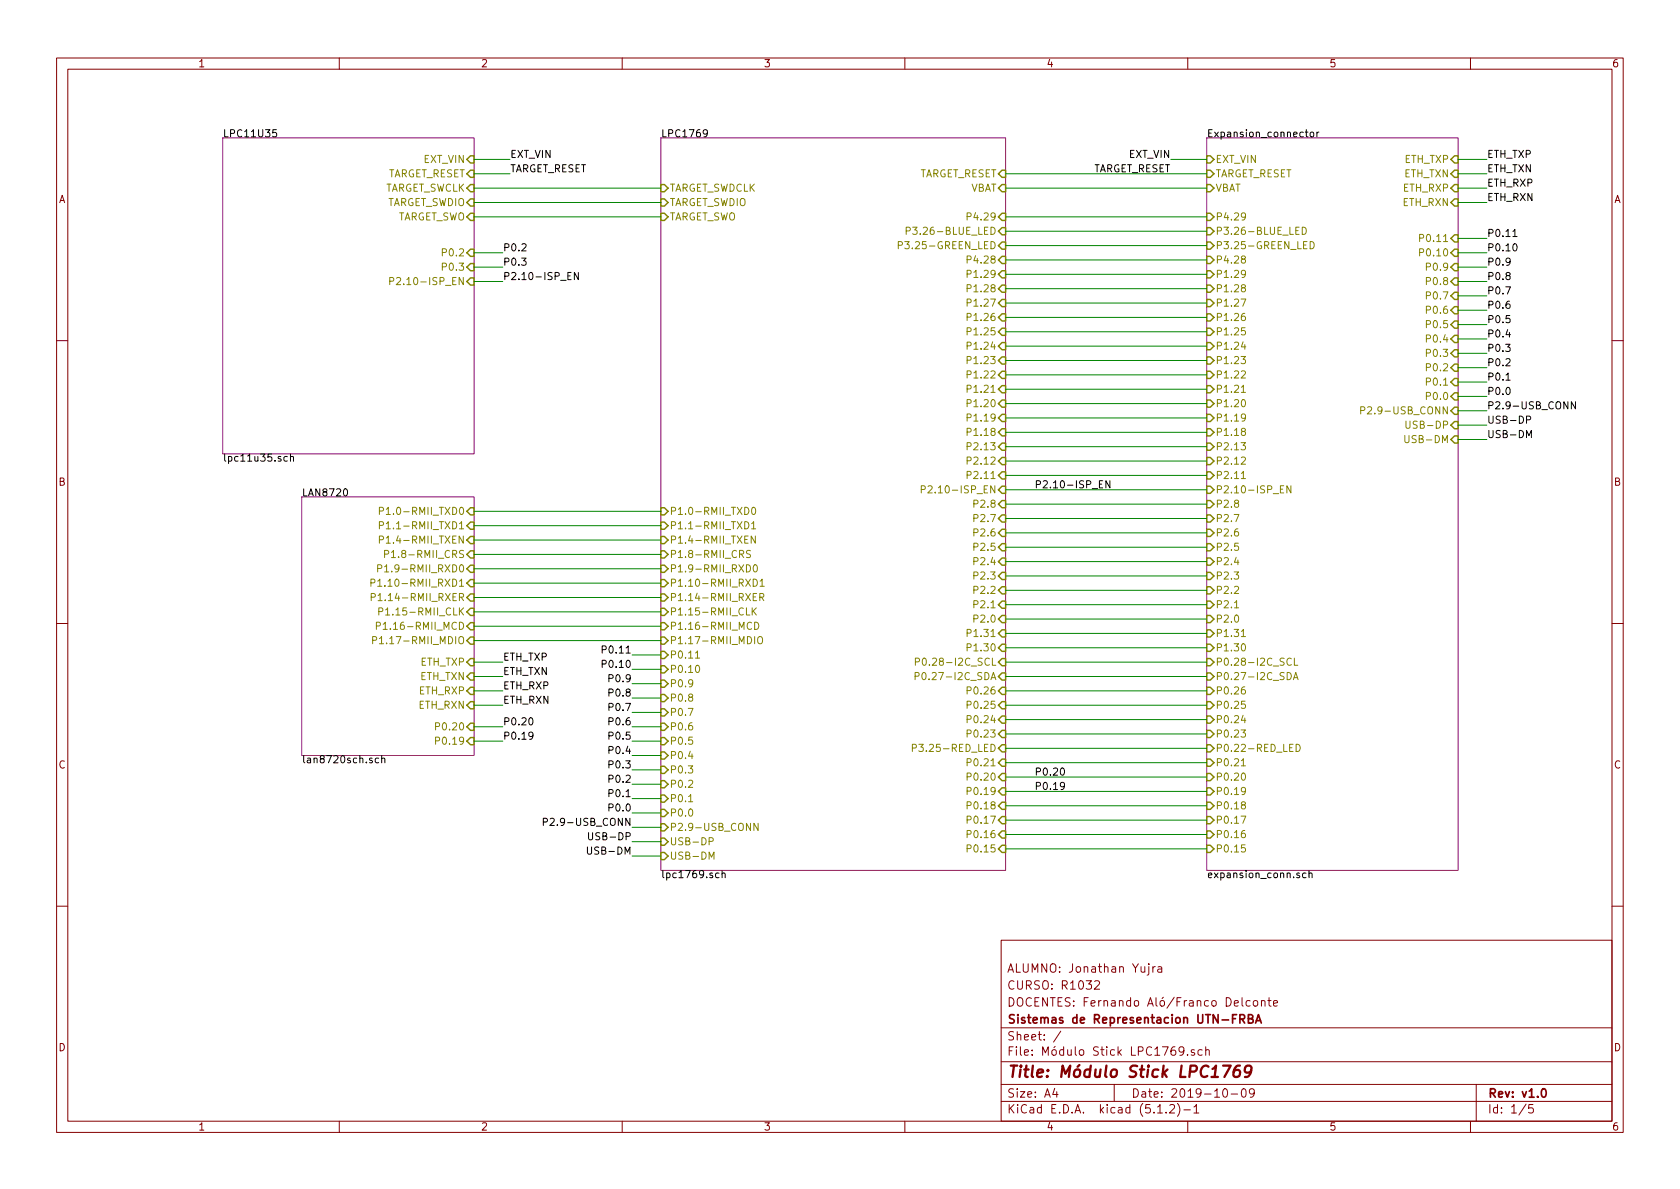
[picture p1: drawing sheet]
<svg xmlns="http://www.w3.org/2000/svg" width="297mm" height="210mm" viewBox="0 0 297 210" stroke-linecap="round" stroke-linejoin="round" font-family="sans-serif">
<g fill="none" stroke="#840000" stroke-width=".18">
<path d="M10 10.3h277v189.9h-277zM12 12.2h273v186.1h-273zM60 10.3v1.9M110 10.3v1.9M160 10.3v1.9M210 10.3v1.9M260 10.3v1.9M10 60.2h2M285 60.2h2M10 110.3h2M285 110.3h2M10 160.2h2"/>
<path d="M177 166.3h108v32h-108zM193.5 173.6l.3-.2h.3l.3 .5-.9 1h.9M203.1 170.9v1.3l-.3 .2M203.1 170.4v.2M203.8 170.9v1M204.3 170.9l-.3 .1-.2 .2M204.7 171h.6l.1 .9M205.4 171.3l-.5 .1-.2 .2 .2 .3h.5M221 177l-.4-.1-.3 .3 .1 .6h.6M221.7 177.1l.2-.2 .4 .2 .1 .5-.2 .2-.3 .1-.2-.1zM223 177.1l.1-.1a.37 .37 0 0 1 .6 .1v.8M223 176.9v1"/>
<path d="M224.2 176.9h.5M224.4 176.4v1.3l.3 .2M225.2 177.4l.7-.1-.1-.3-.4-.1-.2 .2v.7h.6M285 160.2h2M60 198.3v1.9M110 198.3v1.9M160 198.3v1.9M177 194.8h108M177 191.8h108M177 187.8h108M177 181.8h108M186.5 192.5l-.4 1h1"/>
<path d="M186.8 193v1M187.6 182.3l-1.3 2M197 191.8v3M204.7 196.8h.8M206.2 196.7v.1M206.8 195.5l.2-.2h.4l.2 .2 .1 .3-.1 .2-.8 .8h.9M208.2 195.1a1.71 1.71 0 0 1 0 2.3M209.3 185.7l-.3 .3h-.4l-.1-.3v-.3l.1-.2 .4-.1 .2 .2a1.19 1.19 0 0 1-.2 1.2l-.4 .1M209.3 196.3h1.2M210 186.5v.1M210 198.3v1.9M211.1 195.8l.4-.5v1.5"/>
<path d="M211.1 196.8h.9M211.2 185.7l-.4-.1-.2 .2 .1 .2 .5 .2v.3h-.6M212.5 185.7l-.4-.1-.3 .3 .1 .6 .2 .1 .4-.1M213.2 185.7l.2-.1 .3 .1 .1 .9M213.2 185.1v1.5M216.3 192.7l.4-.2a.94 .94 0 0 1 0 1.5 .79 .79 0 0 1-.4-1.3zM217.7 193.5h1.1M219.6 192.7l.4-.2a.94 .94 0 0 1 0 1.5 .82 .82 0 0 1-.4-1.3zM221.8 193.2l-.3 .3h-.3l-.3-.3v-.4l.2-.2 .4-.1 .2 .2a1.13 1.13 0 0 1-.2 1.2l-.4 .1M260 198.3v1.9M261 191.8v6.5M269.8 195.2l-1.2 2"/>
<path d="M271 195.3h-.7v.7l.2-.1 .5 .1 .1 .2-.1 .5-.2 .1-.5-.1"/>
</g>
<path d="M218.6 179.4h-.7v1.5M219.2 180.2l.7-.1 .2-.2-.1-.3-.2-.2h-.6v1.5M219.6 180.2l.5 .7M220.7 180.1l.7-.1v-.4l-.2-.2h-.5v1.5h.6l.2-.1 .1-.4-.2-.2-.2-.1M222 180.9l.5-1.5 .5 1.5M222.1 180.5h.8M272.7 192.7l.2-.2a.81 .81 0 0 1 .6 .6 .81 .81 0 0 1-.3 .8l-.2 .1a.79 .79 0 0 1-.3-1.3z" fill="none" stroke="#840000" stroke-width=".3"/>
<path d="M216.3 188.4h1.3l-1.1 2M219.2 188.4a.93 .93 0 0 0-1 .9l-.1 .8 .1 .2a.66 .66 0 0 0 1-.2l.1-.5-.4-.4h-.4l-.4 .4M221.2 189.3a.65 .65 0 0 1-1.1 .2 .84 .84 0 0 1 .2-1l.7-.1 .2 .2a1.5 1.5 0 0 1-.7 1.8h-.4" fill="none" stroke="#840000" stroke-width=".41"/>
<path d="M39.4 24.4h44.4v55.9h-44.4zM116.8 24.4h61v129.5h-61zM213.4 24.4h44.4v129.5h-44.4zM53.3 87.9h30.5v45.7h-30.5z" fill="none" stroke="#840084" stroke-width=".18"/>
<g fill="none" stroke="#000" stroke-width=".18">
<path d="M48.9 22.9h-.6l-.1 .6 .2-.1 .4 .1 .1 .6-.2 .1-.5-.1M125.1 23.5l-.3 .2h-.3l-.2-.2v-.3l.3-.3h.2l.3 .3a.88 .88 0 0 1-.3 .9l-.3 .1M230.8 23.4h.5M231 22.9v1.1l.3 .2M231.7 23.4h.4l.1 .1v.6l-.3 .1-.3-.2zM232.8 23.4v.8M233.2 23.4l-.4 .2M101 48.2h-.6v1.2h.6M102.3 48.2v1.2l-.8-1.2v1.2M267.5 40.9l.3-.3v1.2M267.5 41.8h.7M267.6 43.2l.2-.1a.67 .67 0 0 1 .4 .6 .67 .67 0 0 1-.4 .7l-.3-.3v-.2z"/>
<path d="M266.3 67.2h.7M269.9 74.2l.7-.1v-.4l-.7-.1v1.2M269.9 77.4v-1.3l.4 .9 .5-.9v1.3M278.6 71v1.3l-.8-1.3v1.3M50.8 80.8l-.4-.1-.2 .2 .1 .6h.5M51.4 80.8l.1-.1 .3 .1 .1 .8M51.4 80.3v1.3M60.8 86.6l.2-.2a.69 .69 0 0 1 .5 .7 .69 .69 0 0 1-.5 .6l-.2-.1-.1-.4zM195 85h-.6v1.3h.6M196.2 85v1.3l-.7-1.3v1.3M106.5 114.9l.6-.1v-.5l-.1-.1h-.5v1.3M106.5 117.4h.6v-.5l-.1-.1h-.5v1.2"/>
<path d="M67 134.1h-.4l-.3 .2 .2 .5h.5M67.5 134.2l.2-.1h.3v.8M67.5 133.6v1.3M93.6 127l.2-.1a.67 .67 0 0 1 .5 .7 .67 .67 0 0 1-.5 .6l-.3-.2v-.3zM94.2 130l-.2 .2h-.4l-.1-.2 .1-.5h.4l.2 .1a.84 .84 0 0 1-.3 1.1h-.3M187.6 135.9l.2-.1a.67 .67 0 0 1 .4 .6 .67 .67 0 0 1-.4 .7l-.3-.3v-.2zM188.2 138.9l-.2 .2h-.4l-.1-.2 .1-.5 .4-.1 .1 .2a.84 .84 0 0 1-.3 1.1h-.2M96.1 145.4l.6-.1 .1-.2-.1-.3-.2-.1h-.4v1.3M103.9 149.8v1l.2 .2h.4l.1-.2v-1M104.1 147.2v1.1l.2 .2h.2l.3-.2v-1.1M127.1 154.4h-.3l-.3 .2 .1 .6h.5M127.7 154.5l.1-.1h.3l.1 .8"/>
<path d="M127.7 153.9v1.3M230.9 154.4h-.4l-.2 .2 .1 .6h.5M231.4 154.5l.2-.1h.3l.1 .8M231.4 153.9v1.3"/>
</g>
<g fill="none" stroke="#848400" stroke-width=".18">
<path d="M171 38.3l.6-.1 .1-.4-.2-.2h-.5v1.3M220.2 38.2l-.2 .2h-.4l-.1-.2 .1-.5 .4-.1 .1 .2a.84 .84 0 0 1-.3 1.1h-.2M68.9 49.7h.6l.1-.5-.2-.1h-.5v1.2M70.1 49.2l.5-.1 .2 .1v.2v.2l-.7 .7h.7M158.8 43.4l.6-.1 .2-.2-.1-.3-.2-.1h-.5v1.3M160.2 40.8h.6l.2-.2-.1-.3-.2-.1h-.5v1.2M171 58.6h.6l.1-.5-.2-.1h-.5v1.2M171 56.1l.6-.1 .1-.5-.2-.1h-.5v1.3M171 53.5h.6l.1-.5-.2-.1h-.5v1.2M171 51l.6-.1 .1-.4-.2-.2h-.5v1.3M171 48.5l.6-.1 .1-.5-.2-.1h-.5v1.3M171 45.9h.6l.1-.5-.2-.1h-.5v1.2"/>
<path d="M219.4 52.9h.9l-.6 1.2M219.7 45.8l-.2-.1v-.3l.5-.1 .2 .2-.1 .2-.5 .2-.1 .1v.4l.2 .1h.4l.1-.2v-.3l-.2-.2M219.7 50.9l-.2-.1v-.3l.5-.2 .2 .3-.1 .2-.5 .1-.1 .2v.4l.2 .1h.4l.1-.2v-.3l-.2-.2M220.1 55.4l-.4 .1-.2 .5v.6l.2 .1 .4-.1 .1-.1-.1-.5-.4-.1-.2 .3M220.1 58h-.6v.6l.5-.2 .2 .3v.3l-.2 .2-.5-.1M220.2 48.4l-.2 .2-.4-.1-.1-.1 .1-.5 .4-.1 .1 .1a.84 .84 0 0 1-.3 1.2h-.2M229.7 40.2h-.6v1.2h.6M230.3 40.2a.64 .64 0 0 1 .7 .6 .64 .64 0 0 1-.7 .6zM231.6 42.7a.64 .64 0 0 1 .8 .7 .64 .64 0 0 1-.8 .6zM251 42.1h.6l.1-.5-.2-.2h-.5v1.3M251 44.6h.6l.1-.5-.2-.1h-.5v1.3M171 76.4l.6-.1 .1-.4-.2-.2h-.5v1.3"/>
<path d="M171 73.9l.6-.1 .1-.5-.2-.1h-.5v1.3M171 71.3h.6l.1-.5-.2-.1h-.5v1.2M171 68.8l.6-.1 .1-.5-.2-.1h-.5v1.3M171 66.2h.6l.1-.5-.2-.1h-.5v1.2M171 63.7l.6-.1 .1-.4-.2-.2h-.5v1.3M171 61.2l.6-.1 .1-.5-.2-.1h-.5v1.3M171 78.9h.6l.1-.5-.2-.1h-.5v1.2M219.4 63h.8l-.4 .5 .3 .1 .1 .5-.2 .2-.6-.1M219.4 78.3h.8l-.4 .5 .3 .1 .1 .4-.2 .2-.6-.1M219.5 65.7l.5-.1 .2 .3-.8 .9h.8M219.5 68.5l.3-.4v1.3M219.5 69.4h.7"/>
<path d="M219.6 70.8l.2-.1a.67 .67 0 0 1 .4 .6 .67 .67 0 0 1-.4 .6l-.3-.2v-.3zM219.7 76.3l-.2-.1v-.3l.5-.2 .2 .3-.1 .2-.5 .1-.1 .2v.4l.2 .1h.4l.1-.2v-.3l-.2-.2M219.8 60.4l-.3 .9h.8M220.1 60.9v.9M220.2 73.8l-.2 .2-.4-.1-.1-.1 .1-.5 .4-.1 .1 .1a.84 .84 0 0 1-.3 1.2h-.2M240.6 72.6l.6-.1 .1-.1-.1-.3-.1-.2h-.5v1.3M248.4 77v1l.2 .3 .4-.1 .1-.2v-1M248.6 74.5v1l.2 .2h.3l.2-.2v-1M67.1 90.4l.6-.1 .1-.2-.1-.3-.1-.1h-.5v1.3M67.1 92.9h.6l.1-.2-.1-.3-.1-.2h-.5v1.3M67.1 95.4h.6l.1-.2-.1-.3-.1-.1h-.5v1.3M68 98l.6-.1 .1-.1v-.3l-.2-.2h-.5v1.3"/>
<path d="M68.3 90.1l.4-.4v1.3M68.3 92.6l.4-.4v1.3M68.3 91h.7M68.3 93.5h.7M131.7 89.7a.64 .64 0 0 1 .7 .6 .64 .64 0 0 1-.7 .7zM131.7 92.2a.64 .64 0 0 1 .7 .7 .64 .64 0 0 1-.7 .6zM132 99.9a.64 .64 0 0 1 .7 .6 .64 .64 0 0 1-.7 .6zM132.7 97.4l-.5-.1-.2 .2v.3l.6 .3 .1 .3-.2 .2-.5-.1M132.9 92.6l.3-.4v1.3M132.9 93.5h.7M133 89.8l.2-.1a.67 .67 0 0 1 .4 .6 .67 .67 0 0 1-.4 .7l-.2-.1-.1-.4zM133.3 100l.2-.1a.67 .67 0 0 1 .4 .6 .67 .67 0 0 1-.4 .6l-.3-.4z"/>
<path d="M133.6 94.8v1.3l-.8-1.3v1.3M162.9 86.6l.7-.1v-.5l-.2-.1h-.5v1.3M164.1 86l.5-.1 .2 .4-.8 .9h.8M171 84h.6l.1-.5-.2-.1h-.5v1.2M171 81.5l.6-.1 .1-.5-.2-.1h-.5v1.3M219.5 80.9l.5-.1 .2 .4-.8 .9h.8M219.5 83.7l.3-.3v1.2M219.5 84.6h.7M227 85.9h-.6v1.3h.6M228.2 85.9v1.3l-.7-1.3v1.3M65.6 103.1l.6-.1v-.5l-.1-.1h-.5v1.3M65.6 105.6h.6l.2-.2-.1-.3-.2-.2h-.5v1.3"/>
<path d="M65.9 113.2l.6-.1v-.4l-.1-.1h-.5v1.2M66.5 110.7l.7-.1v-.4l-.2-.2h-.5v1.3M66.8 100.5l.7-.1v-.4l-.7-.1v1.2M66.8 102.8l.4-.4v1.3M66.8 103.7h.7M66.9 105.3l.3-.4v1.3M66.9 106.2h.7M67 108.1l.6-.1v-.4l-.1-.1h-.5v1.3M67.1 112.9l.4-.3v1.2M67.1 113.8h.7M67.7 110.4l.4-.4v1.3M67.7 111.3h.8"/>
<path d="M68 100.2l.4-.3v1.2M68 101.1h.7M68.2 107.8l.3-.3v1.3M68.2 108.8h.7M123 115.5l.3-.4v1.3M123 116.4h.7M123.1 117.7l.2-.1a.67 .67 0 0 1 .4 .7 .67 .67 0 0 1-.4 .6 .83 .83 0 0 1-.2-1.2zM132 107.5v1.3h.6M132.9 110.2a.51 .51 0 0 0-.6 0 .51 .51 0 0 0-.2 .6 .46 .46 0 0 0 .3 .5 .46 .46 0 0 0 .5-.1M133 107.5v1.3M133.2 102.4a.64 .64 0 0 1 .7 .6 .64 .64 0 0 1-.7 .7zM133.2 108l.5 .8"/>
<path d="M133.4 110a.64 .64 0 0 1 .8 .7 .64 .64 0 0 1-.8 .6zM133.7 107.5l-.7 .7M133.8 104.9h-.6v1.3h.6M134 112.7l.3-.1a.45 .45 0 0 1 .5 .4v.4l-.2 .4h-.4a.92 .92 0 0 1-.2-1.1zM134.3 105.6h.7v-.5l-.2-.2h-.5v1.3M134.4 102.8l.3-.4v1.3M134.4 103.7h.7M134.6 105.6l.5 .6M161.8 119.6l.6-.1 .1-.5-.2-.1h-.5v1.3M161.8 117h.7l.1-.2-.1-.3-.2-.1h-.5v1.2M163.1 119l.2-.1a.67 .67 0 0 1 .4 .7 .67 .67 0 0 1-.4 .6l-.3-.5zM163.2 116.5l.2-.1a.69 .69 0 0 1 .4 .6 .69 .69 0 0 1-.4 .6l-.3-.2v-.2z"/>
<path d="M171 114.5l.6-.1 .1-.4-.2-.2h-.5v1.3M171 112l.6-.1 .1-.5-.2-.1h-.5v1.3M218.3 107.5h.7M219.5 111.7l.3-.4v1.3M219.5 112.6h.7M219.6 114l.2-.2a.67 .67 0 0 1 .4 .7 .67 .67 0 0 1-.4 .6l-.3-.2v-.3zM227.6 118.9a.64 .64 0 0 1 .7 .7 .64 .64 0 0 1-.7 .6zM228.3 116.5a.6 .6 0 0 0-.8 .4 .6 .6 0 0 0 .6 .7l.2-.1M228.8 119.8h.6M228.9 116.4v1.2h.6M77 128.5l.6-.1 .1-.5-.2-.1h-.5v1.3M77 131h.6l.1-.5-.2-.2h-.5v1.3"/>
<path d="M161.3 132.3l.6-.1 .1-.5-.2-.1h-.5v1.3M171 134.8h.6l.1-.5-.2-.1h-.5v1.2M171 139.9l.6-.1 .1-.4-.2-.2h-.5v1.3M171 137.4l.6-.1 .1-.5-.2-.1h-.5v1.3M171 129.7h.6l.1-.5-.2-.1h-.5v1.2M171 127.2l.6-.1 .1-.4-.2-.2h-.5v1.3M171 124.7l.6-.1 .1-.5-.2-.1h-.5v1.3M171 122.1h.6l.1-.5-.2-.1h-.5v1.2M219.4 129.1h.8l-.4 .5 .3 .1 .1 .4-.2 .2-.6-.1M219.5 134.5l.3-.3v1.2M219.5 135.4h.7M219.6 136.8l.2-.1a.67 .67 0 0 1 .4 .6 .67 .67 0 0 1-.4 .7l-.3-.3v-.2z"/>
<path d="M219.8 126.5l-.3 .9h.8M220.1 121.5l-.4 .1-.2 .4v.6l.2 .1h.4l.1-.2-.1-.5-.4-.1-.2 .3M220.1 127v.8M220.1 124h-.6v.6l.5-.1 .2 .2v.3l-.2 .3-.5-.2M220.2 139.8l-.2 .2h-.4l-.1-.2 .1-.5 .4-.1 .1 .2a.84 .84 0 0 1-.3 1.1h-.2M228.7 120.2l.4-1.3 .4 1.3M229.2 131.6a.64 .64 0 0 1 .7 .7 .64 .64 0 0 1-.7 .6zM121.7 141.8h.8M125.4 151.9v-1.2l.4 .9 .4-.9v1.2M125.4 148.8l.7-.1v-.4l-.7-.2v1.3M134 145.6v1.3l-.7-1.3v1.3M171 150.1l.6-.1 .1-.5-.2-.1h-.5v1.3"/>
<path d="M171 147.5h.6l.1-.5-.2-.1h-.5v1.2M171 145l.6-.1 .1-.5-.2-.1h-.5v1.3M171 142.4h.6l.1-.5-.2-.1h-.5v1.2M219.4 144.3h.9l-.6 1.3M219.7 142.3l-.2-.1v-.3l.5-.1 .2 .2-.1 .2-.5 .2-.1 .2v.3l.2 .1h.4l.1-.2v-.2l-.2-.3M220.1 146.9l-.4 .1-.2 .4v.6l.2 .1h.4l.1-.2-.1-.5-.4-.1-.2 .3M220.1 149.4h-.6v.6l.5-.1 .2 .2v.3l-.2 .3-.5-.2"/>
</g>
<g fill="none" stroke="#848400" stroke-width=".25">
<path d="M83.2 30.1h.6v1.3h-.6l-.7-.7zM83.2 32.6h.6v1.3h-.6l-.7-.6zM83.2 35.2h.6v1.2h-.6l-.7-.6zM83.2 37.7h.6v1.3h-.6l-.7-.7zM83.2 27.6h.6v1.2h-.6l-.7-.6zM116.8 37.7h.7l.6 .6-.6 .7h-.7zM116.8 32.6h.7l.6 .7-.6 .6h-.7zM116.8 35.2h.7l.6 .6-.6 .6h-.7zM177.2 32.6h.6v1.3h-.6l-.7-.6zM177.2 30.1h.6v1.3h-.6l-.7-.7zM177.2 37.7h.6v1.3h-.6l-.7-.7zM213.4 37.7h.6l.6 .6-.6 .7h-.6z"/>
<path d="M213.4 30.1h.6l.6 .6-.6 .7h-.6zM213.4 32.6h.6l.6 .7-.6 .6h-.6zM213.4 27.6h.6l.6 .6-.6 .6h-.6zM257.2 27.6h.6v1.2h-.6l-.7-.6zM257.2 30.1h.6v1.3h-.6l-.7-.7zM257.2 32.6h.6v1.3h-.6l-.7-.6zM257.2 35.2h.6v1.2h-.6l-.7-.6zM83.2 49.1h.6v1.3h-.6l-.7-.6zM83.2 44.1h.6v1.2h-.6l-.7-.6zM83.2 46.6h.6v1.3h-.6l-.7-.7zM177.2 58h.6v1.3h-.6l-.7-.6zM177.2 55.5h.6v1.3h-.6l-.7-.7z"/>
<path d="M177.2 53h.6v1.2h-.6l-.7-.6zM177.2 50.4h.6v1.3h-.6l-.7-.7zM177.2 47.9h.6v1.2h-.6l-.7-.6zM177.2 45.3h.6v1.3h-.6l-.7-.6zM177.2 40.3h.6v1.2h-.6l-.7-.6zM177.2 42.8h.6v1.3h-.6l-.7-.7zM213.4 40.3h.6l.6 .6-.6 .6h-.6zM213.4 45.3h.6l.6 .7-.6 .6h-.6zM213.4 47.9h.6l.6 .6-.6 .6h-.6zM213.4 55.5h.6l.6 .6-.6 .7h-.6zM213.4 50.4h.6l.6 .6-.6 .7h-.6zM213.4 58h.6l.6 .7-.6 .6h-.6z"/>
<path d="M213.4 53h.6l.6 .6-.6 .6h-.6zM213.4 42.8h.6l.6 .6-.6 .7h-.6zM257.2 41.5h.6v1.3h-.6l-.7-.6zM257.2 44.1h.6v1.2h-.6l-.7-.6zM257.2 56.8h.6v1.2h-.6l-.7-.6zM257.2 59.3h.6v1.3h-.6l-.7-.7zM257.2 54.2h.6v1.3h-.6l-.7-.6zM257.2 51.7h.6v1.3h-.6l-.7-.7zM257.2 49.1h.6v1.3h-.6l-.7-.6zM257.2 46.6h.6v1.3h-.6l-.7-.7zM177.2 75.8h.6v1.3h-.6l-.7-.7zM177.2 73.3h.6v1.2h-.6l-.7-.6z"/>
<path d="M177.2 70.7h.6v1.3h-.6l-.7-.6zM177.2 68.2h.6v1.3h-.6l-.7-.7zM177.2 65.7h.6v1.2h-.6l-.7-.6zM177.2 63.1h.6v1.3h-.6l-.7-.7zM177.2 60.6h.6v1.2h-.6l-.7-.6zM177.2 78.4h.6v1.2h-.6l-.7-.6zM213.4 63.1h.6l.6 .6-.6 .7h-.6zM213.4 70.7h.6l.6 .7-.6 .6h-.6zM213.4 65.7h.6l.6 .6-.6 .6h-.6zM213.4 73.3h.6l.6 .6-.6 .6h-.6zM213.4 60.6h.6l.6 .6-.6 .6h-.6zM213.4 68.2h.6l.6 .6-.6 .7h-.6z"/>
<path d="M213.4 75.8h.6l.6 .6-.6 .7h-.6zM213.4 78.4h.6l.6 .6-.6 .6h-.6zM257.2 72h.6v1.3h-.6l-.7-.7zM257.2 74.5h.6v1.3h-.6l-.7-.6zM257.2 77.1h.6v1.3h-.6l-.7-.7zM257.2 61.8h.6v1.3h-.6l-.7-.6zM257.2 64.4h.6v1.3h-.6l-.7-.7zM257.2 66.9h.6v1.3h-.6l-.7-.6zM257.2 69.5h.6v1.2h-.6l-.7-.6zM83.2 89.8h.6v1.3h-.6l-.7-.7zM83.2 92.3h.6v1.3h-.6l-.7-.6zM83.2 94.9h.6v1.2h-.6l-.7-.6z"/>
<path d="M83.2 97.4h.6v1.3h-.6l-.7-.7zM83.2 99.9h.6v1.3h-.6l-.7-.6zM116.8 89.8h.7l.6 .6-.6 .7h-.7zM116.8 92.3h.7l.6 .7-.6 .6h-.7zM116.8 94.9h.7l.6 .6-.6 .6h-.7zM116.8 97.4h.7l.6 .6-.6 .7h-.7zM116.8 99.9h.7l.6 .7-.6 .6h-.7zM177.2 86h.6v1.2h-.6l-.7-.6zM177.2 98.7h.6v1.2h-.6l-.7-.6zM177.2 96.1h.6v1.3h-.6l-.7-.6zM177.2 93.6h.6v1.3h-.6l-.7-.7zM177.2 91.1h.6v1.2h-.6l-.7-.6z"/>
<path d="M177.2 88.5h.6v1.3h-.6l-.7-.7zM177.2 83.4h.6v1.3h-.6l-.7-.6zM177.2 80.9h.6v1.3h-.6l-.7-.7zM213.4 80.9h.6l.6 .6-.6 .7h-.6zM213.4 83.4h.6l.6 .7-.6 .6h-.6zM213.4 86h.6l.6 .6-.6 .6h-.6zM213.4 88.5h.6l.6 .6-.6 .7h-.6zM213.4 91.1h.6l.6 .6-.6 .6h-.6zM213.4 93.6h.6l.6 .6-.6 .7h-.6zM213.4 96.1h.6l.6 .7-.6 .6h-.6zM213.4 98.7h.6l.6 .6-.6 .6h-.6zM83.2 102.5h.6v1.3h-.6l-.7-.7z"/>
<path d="M83.2 105h.6v1.3h-.6l-.7-.6zM83.2 107.6h.6v1.2h-.6l-.7-.6zM83.2 110.1h.6v1.3h-.6l-.7-.7zM83.2 112.6h.6v1.3h-.6l-.7-.6zM83.2 116.5h.6v1.2h-.6l-.7-.6zM83.2 119h.6v1.3h-.6l-.7-.7zM116.8 117.7h.7l.6 .7-.6 .6h-.7zM116.8 115.2h.7l.6 .6-.6 .7h-.7zM116.8 102.5h.7l.6 .6-.6 .7h-.7zM116.8 105h.7l.6 .7-.6 .6h-.7zM116.8 107.6h.7l.6 .6-.6 .6h-.7zM116.8 110.1h.7l.6 .6-.6 .7h-.7z"/>
<path d="M116.8 112.6h.7l.6 .7-.6 .6h-.7zM177.2 113.9h.6v1.3h-.6l-.7-.7zM177.2 111.4h.6v1.2h-.6l-.7-.6zM177.2 108.8h.6v1.3h-.6l-.7-.6zM177.2 106.3h.6v1.3h-.6l-.7-.7zM177.2 103.8h.6v1.2h-.6l-.7-.6zM177.2 101.2h.6v1.3h-.6l-.7-.7zM177.2 116.5h.6v1.2h-.6l-.7-.6zM177.2 119h.6v1.3h-.6l-.7-.7zM213.4 101.2h.6l.6 .6-.6 .7h-.6zM213.4 103.8h.6l.6 .6-.6 .6h-.6zM213.4 106.3h.6l.6 .6-.6 .7h-.6z"/>
<path d="M213.4 108.8h.6l.6 .7-.6 .6h-.6zM213.4 116.5h.6l.6 .6-.6 .6h-.6zM213.4 119h.6l.6 .6-.6 .7h-.6zM213.4 111.4h.6l.6 .6-.6 .6h-.6zM213.4 113.9h.6l.6 .6-.6 .7h-.6zM83.2 121.5h.6v1.3h-.6l-.7-.6zM83.2 124.1h.6v1.2h-.6l-.7-.6zM83.2 127.9h.6v1.3h-.6l-.7-.7zM83.2 130.4h.6v1.3h-.6l-.7-.6zM116.8 138h.7l.6 .7-.6 .6h-.7zM116.8 135.5h.7l.6 .6-.6 .7h-.7zM116.8 133h.7l.6 .6-.6 .6h-.7z"/>
<path d="M116.8 130.4h.7l.6 .7-.6 .6h-.7zM116.8 127.9h.7l.6 .6-.6 .7h-.7zM116.8 125.3h.7l.6 .7-.6 .6h-.7zM116.8 122.8h.7l.6 .6-.6 .7h-.7zM116.8 120.3h.7l.6 .6-.6 .6h-.7zM177.2 134.2h.6v1.3h-.6l-.7-.6zM177.2 139.3h.6v1.3h-.6l-.7-.7zM177.2 136.8h.6v1.2h-.6l-.7-.6zM177.2 129.2h.6v1.2h-.6l-.7-.6zM177.2 126.6h.6v1.3h-.6l-.7-.7zM177.2 124.1h.6v1.2h-.6l-.7-.6zM177.2 121.5h.6v1.3h-.6l-.7-.6z"/>
<path d="M177.2 131.7h.6v1.3h-.6l-.7-.7zM213.4 136.8h.6l.6 .6-.6 .6h-.6zM213.4 139.3h.6l.6 .6-.6 .7h-.6zM213.4 131.7h.6l.6 .6-.6 .7h-.6zM213.4 121.5h.6l.6 .7-.6 .6h-.6zM213.4 124.1h.6l.6 .6-.6 .6h-.6zM213.4 126.6h.6l.6 .6-.6 .7h-.6zM213.4 129.2h.6l.6 .6-.6 .6h-.6zM213.4 134.2h.6l.6 .7-.6 .6h-.6zM116.8 150.7h.7l.6 .7-.6 .6h-.7zM116.8 148.2h.7l.6 .6-.6 .7h-.7zM116.8 140.6h.7l.6 .6-.6 .7h-.7z"/>
<path d="M116.8 145.7h.7l.6 .6-.6 .6h-.7zM116.8 143.1h.7l.6 .7-.6 .6h-.7zM177.2 149.5h.6v1.2h-.6l-.7-.6zM177.2 146.9h.6v1.3h-.6l-.7-.6zM177.2 144.4h.6v1.3h-.6l-.7-.7zM177.2 141.9h.6v1.2h-.6l-.7-.6zM213.4 146.9h.6l.6 .7-.6 .6h-.6zM213.4 149.5h.6l.6 .6-.6 .6h-.6zM213.4 144.4h.6l.6 .6-.6 .7h-.6zM213.4 141.9h.6l.6 .6-.6 .6h-.6z"/>
</g>
<g fill="none" stroke="#008400" stroke-width=".18">
<path d="M83.8 38.3h33M83.8 30.7h6.4M83.8 33.3h33M83.8 35.8h33M83.8 28.2h6.4M177.8 38.3h35.6M177.8 30.7h35.6M177.8 33.3h35.6M207 28.2h6.4M257.8 30.7h5.1M257.8 33.3h5.1M257.8 35.8h5.1"/>
<path d="M257.8 28.2h5.1M83.8 47.2h5.1M83.8 44.7h5.1M83.8 49.8h5.1M177.8 58.7h35.6M177.8 56.1h35.6M177.8 53.6h35.6M177.8 51h35.6M177.8 46h35.6M177.8 48.5h35.6M177.8 40.9h35.6M177.8 43.4h35.6"/>
<path d="M257.8 47.2h5.1M257.8 44.7h5.1M257.8 42.2h5.1M257.8 54.9h5.1M257.8 52.3h5.1M257.8 49.8h5.1M257.8 59.9h5.1M257.8 57.4h5.1M177.8 79h35.6M177.8 76.4h35.6M177.8 73.9h35.6M177.8 71.4h35.6"/>
<path d="M177.8 68.8h35.6M177.8 66.3h35.6M177.8 63.7h35.6M177.8 61.2h35.6M257.8 62.5h5.1M257.8 70.1h5.1M257.8 67.6h5.1M257.8 65h5.1M257.8 77.7h5.1M257.8 75.2h5.1M257.8 72.6h5.1M83.8 90.4h33"/>
<path d="M83.8 93h33M83.8 95.5h33M83.8 98h33M177.8 99.3h35.6M177.8 96.8h35.6M177.8 94.2h35.6M177.8 91.7h35.6M177.8 89.1h35.6M177.8 86.6h35.6M177.8 84.1h35.6M177.8 81.5h35.6M83.8 100.6h33"/>
<path d="M83.8 103.1h33M83.8 105.7h33M83.8 108.2h33M83.8 110.7h33M83.8 113.3h33M83.8 119.6h5.1M83.8 117.1h5.1M111.8 118.4h5M111.8 115.8h5M177.8 114.5h35.6M177.8 112h35.6M177.8 109.5h35.6"/>
<path d="M177.8 106.9h35.6M177.8 104.4h35.6M177.8 101.8h35.6M177.8 119.6h35.6M177.8 117.1h35.6M83.8 124.7h5.1M83.8 122.2h5.1M83.8 131.1h5.1M83.8 128.5h5.1M111.8 120.9h5M111.8 131.1h5M111.8 128.5h5"/>
<path d="M111.8 126h5M111.8 123.4h5M111.8 133.6h5M111.8 138.7h5M111.8 136.1h5M177.8 139.9h35.6M177.8 137.4h35.6M177.8 134.9h35.6M177.8 129.8h35.6M177.8 127.2h35.6M177.8 124.7h35.6M177.8 122.2h35.6"/>
<path d="M177.8 132.3h35.6M111.8 143.8h5M111.8 141.2h5M111.8 151.4h5M111.8 148.8h5M111.8 146.3h5M177.8 150.1h35.6M177.8 147.6h35.6M177.8 145h35.6M177.8 142.5h35.6"/>
</g>
<text font-size="2.8" fill="#840000" x="178" y="190.5">Title: Módulo Stick LPC1769</text>
<g font-size="2.1" fill="#840000">
<text x="178" y="172">ALUMNO: Jonathan Yujra</text>
<text x="178" y="178">DOCENTES: Fernando Aló/Franco Delconte</text>
<text x="178" y="175">CURSO: R1032</text>
<text x="178" y="184">Sheet: /</text>
<text x="178" y="181">Sistemas de Representacion UTN-FRBA</text>
<text x="178" y="186.7">File: Módulo Stick LPC1769.sch</text>
<text x="178" y="196.9">KiCad E.D.A. kicad (5.1.2)-1</text>
<text x="178" y="194.1">Size: A4</text>
<text x="200" y="194.1">Date: 2019-10-09</text>
<text x="263" y="194.1">Rev: v1.0</text>
<text x="263" y="196.9">Id: 1/5</text>
</g>
<g font-size="1.8" fill="#840000">
<text x="35" y="11.9">1</text>
<text x="85" y="11.9">2</text>
<text x="135" y="11.9">3</text>
<text x="185" y="11.9">4</text>
<text x="235" y="11.9">5</text>
<text x="285" y="11.9">6</text>
<text x="10.4" y="35.9">A</text>
<text x="285.4" y="35.9">A</text>
<text x="10.4" y="85.9">B</text>
<text x="285.4" y="85.9">B</text>
<text x="10.4" y="135.9">C</text>
<text x="285.4" y="135.9">C</text>
<text x="10.4" y="185.9">D</text>
<text x="285.4" y="185.9">D</text>
<text x="35" y="199.9">1</text>
<text x="85" y="199.9">2</text>
<text x="135" y="199.9">3</text>
<text x="185" y="199.9">4</text>
<text x="235" y="199.9">5</text>
<text x="285" y="199.9">6</text>
</g>
<g font-size="1.8">
<text x="39.4" y="24.3">LPC11U35</text>
<text x="90.2" y="27.9">EXT_VIN</text>
<text x="116.8" y="24.3">LPC1769</text>
<text x="199.6" y="27.9">EXT_VIN</text>
<text x="213.4" y="24.3">Expansion_connector</text>
<text x="262.9" y="27.9">ETH_TXP</text>
<text x="90.2" y="30.5">TARGET_RESET</text>
<text x="192.9" y="30.5">TARGET_RESET</text>
<text x="262.9" y="30.5">ETH_TXN</text>
<text x="262.9" y="33">ETH_RXP</text>
<text x="262.9" y="35.6">ETH_RXN</text>
<text x="262.9" y="41.9">P0.11</text>
<text x="88.9" y="44.4">P0.2</text>
<text x="88.9" y="47">P0.3</text>
<text x="262.9" y="44.4">P0.10</text>
<text x="262.9" y="47">P0.9</text>
<text x="88.9" y="49.5">P2.10-ISP_EN</text>
<text x="262.9" y="49.5">P0.8</text>
<text x="262.9" y="52.1">P0.7</text>
<text x="262.9" y="54.6">P0.6</text>
<text x="262.9" y="57.1">P0.5</text>
<text x="262.9" y="59.7">P0.4</text>
<text x="262.9" y="62.2">P0.3</text>
<text x="262.9" y="64.8">P0.2</text>
<text x="262.9" y="67.3">P0.1</text>
<text x="262.9" y="69.8">P0.0</text>
<text x="262.9" y="72.4">P2.9-USB_CONN</text>
<text x="262.9" y="74.9">USB-DP</text>
<text x="262.9" y="77.5">USB-DM</text>
<text x="39.4" y="81.6">lpc11u35.sch</text>
<text x="53.3" y="87.8">LAN8720</text>
<text x="182.9" y="86.4">P2.10-ISP_EN</text>
<text x="88.9" y="116.8">ETH_TXP</text>
<text x="88.9" y="119.4">ETH_TXN</text>
<text x="107.1" y="115.6">P0.11</text>
<text x="107.1" y="118.1">P0.10</text>
<text x="88.9" y="121.9">ETH_RXP</text>
<text x="88.9" y="124.5">ETH_RXN</text>
<text x="108.1" y="120.6">P0.9</text>
<text x="108.1" y="123.2">P0.8</text>
<text x="108.1" y="125.7">P0.7</text>
<text x="88.9" y="128.3">P0.20</text>
<text x="88.9" y="130.8">P0.19</text>
<text x="108.1" y="128.3">P0.6</text>
<text x="108.1" y="130.8">P0.5</text>
<text x="53.3" y="135">lan8720sch.sch</text>
<text x="108.1" y="133.3">P0.4</text>
<text x="108.1" y="135.9">P0.3</text>
<text x="182.9" y="137.2">P0.20</text>
<text x="108.1" y="141">P0.1</text>
<text x="108.1" y="143.5">P0.0</text>
<text x="108.1" y="138.4">P0.2</text>
<text x="182.9" y="139.7">P0.19</text>
<text x="97.6" y="146">P2.9-USB_CONN</text>
<text x="105" y="148.6">USB-DP</text>
<text x="104.7" y="151.1">USB-DM</text>
<text x="116.8" y="155.3">lpc1769.sch</text>
<text x="213.4" y="155.3">expansion_conn.sch</text>
</g>
<g font-size="1.8" fill="#848400">
<text x="74.9" y="28.8">EXT_VIN</text>
<text x="214.9" y="28.8">EXT_VIN</text>
<text x="248.3" y="28.8">ETH_TXP</text>
<text x="67.6" y="33.9">TARGET_SWCLK</text>
<text x="68.1" y="31.4">TARGET_RESET</text>
<text x="118.4" y="33.9">TARGET_SWDCLK</text>
<text x="162.1" y="31.4">TARGET_RESET</text>
<text x="171.4" y="33.9">VBAT</text>
<text x="214.9" y="31.4">TARGET_RESET</text>
<text x="214.9" y="33.9">VBAT</text>
<text x="248.1" y="33.9">ETH_RXP</text>
<text x="248.2" y="31.4">ETH_TXN</text>
<text x="68" y="36.4">TARGET_SWDIO</text>
<text x="69.8" y="39">TARGET_SWO</text>
<text x="118.4" y="39">TARGET_SWO</text>
<text x="118.4" y="36.4">TARGET_SWDIO</text>
<text x="161.7" y="41.5">P3.26-BLUE_LED</text>
<text x="171.7" y="39">P4.29</text>
<text x="214.9" y="39">P4.29</text>
<text x="214.9" y="41.5">P3.26-BLUE_LED</text>
<text x="248" y="36.4">ETH_RXN</text>
<text x="78.7" y="45.3">P0.2</text>
<text x="78.7" y="47.9">P0.3</text>
<text x="160.2" y="44.1">P3.25-GREEN_LED</text>
<text x="171.7" y="46.6">P4.28</text>
<text x="214.9" y="46.6">P4.28</text>
<text x="214.9" y="44.1">P3.25-GREEN_LED</text>
<text x="251.7" y="42.8">P0.11</text>
<text x="251.7" y="45.3">P0.10</text>
<text x="252.7" y="47.9">P0.9</text>
<text x="70.8" y="50.4">P2.10-ISP_EN</text>
<text x="171.7" y="51.7">P1.28</text>
<text x="171.7" y="49.1">P1.29</text>
<text x="214.9" y="49.1">P1.29</text>
<text x="214.9" y="51.7">P1.28</text>
<text x="252.7" y="53">P0.7</text>
<text x="252.7" y="50.4">P0.8</text>
<text x="171.7" y="59.3">P1.25</text>
<text x="171.7" y="56.8">P1.26</text>
<text x="171.7" y="54.2">P1.27</text>
<text x="214.9" y="56.8">P1.26</text>
<text x="214.9" y="59.3">P1.25</text>
<text x="214.9" y="54.2">P1.27</text>
<text x="252.7" y="58">P0.5</text>
<text x="252.7" y="55.5">P0.6</text>
<text x="171.7" y="64.4">P1.23</text>
<text x="171.7" y="61.8">P1.24</text>
<text x="214.9" y="64.4">P1.23</text>
<text x="214.9" y="61.8">P1.24</text>
<text x="252.7" y="60.6">P0.4</text>
<text x="252.7" y="63.1">P0.3</text>
<text x="252.7" y="65.7">P0.2</text>
<text x="171.7" y="69.5">P1.21</text>
<text x="171.7" y="66.9">P1.22</text>
<text x="214.9" y="66.9">P1.22</text>
<text x="214.9" y="69.5">P1.21</text>
<text x="252.7" y="68.2">P0.1</text>
<text x="252.7" y="70.7">P0.0</text>
<text x="171.7" y="77.1">P1.18</text>
<text x="171.7" y="74.5">P1.19</text>
<text x="171.7" y="72">P1.20</text>
<text x="214.9" y="72">P1.20</text>
<text x="214.9" y="74.5">P1.19</text>
<text x="214.9" y="77.1">P1.18</text>
<text x="242.1" y="73.3">P2.9-USB_CONN</text>
<text x="249.5" y="75.8">USB-DP</text>
<text x="171.7" y="82.2">P2.12</text>
<text x="171.7" y="79.6">P2.13</text>
<text x="214.9" y="82.2">P2.12</text>
<text x="214.9" y="79.6">P2.13</text>
<text x="249.2" y="78.4">USB-DM</text>
<text x="164.8" y="87.2">P2.10-ISP_EN</text>
<text x="171.7" y="84.7">P2.11</text>
<text x="172.6" y="89.8">P2.8</text>
<text x="214.9" y="84.7">P2.11</text>
<text x="214.9" y="87.2">P2.10-ISP_EN</text>
<text x="214.9" y="89.8">P2.8</text>
<text x="68.8" y="91.1">P1.0-RMII_TXD0</text>
<text x="68.8" y="93.6">P1.1-RMII_TXD1</text>
<text x="118.4" y="91.1">P1.0-RMII_TXD0</text>
<text x="118.4" y="93.6">P1.1-RMII_TXD1</text>
<text x="172.6" y="94.9">P2.6</text>
<text x="172.6" y="92.3">P2.7</text>
<text x="214.9" y="92.3">P2.7</text>
<text x="214.9" y="94.9">P2.6</text>
<text x="68.6" y="96.1">P1.4-RMII_TXEN</text>
<text x="68.6" y="101.2">P1.9-RMII_RXD0</text>
<text x="69.6" y="98.7">P1.8-RMII_CRS</text>
<text x="118.4" y="96.1">P1.4-RMII_TXEN</text>
<text x="118.4" y="98.7">P1.8-RMII_CRS</text>
<text x="118.4" y="101.2">P1.9-RMII_RXD0</text>
<text x="172.6" y="99.9">P2.4</text>
<text x="172.6" y="97.4">P2.5</text>
<text x="214.9" y="97.4">P2.5</text>
<text x="214.9" y="99.9">P2.4</text>
<text x="67.5" y="106.3">P1.14-RMII_RXER</text>
<text x="67.6" y="103.8">P1.10-RMII_RXD1</text>
<text x="118.4" y="103.8">P1.10-RMII_RXD1</text>
<text x="118.4" y="106.3">P1.14-RMII_RXER</text>
<text x="172.6" y="107.6">P2.1</text>
<text x="172.6" y="105">P2.2</text>
<text x="172.6" y="102.5">P2.3</text>
<text x="214.9" y="102.5">P2.3</text>
<text x="214.9" y="105">P2.2</text>
<text x="214.9" y="107.6">P2.1</text>
<text x="67.7" y="113.9">P1.17-RMII_MDIO</text>
<text x="68.4" y="111.4">P1.16-RMII_MCD</text>
<text x="68.7" y="108.8">P1.15-RMII_CLK</text>
<text x="118.4" y="108.8">P1.15-RMII_CLK</text>
<text x="118.4" y="111.4">P1.16-RMII_MCD</text>
<text x="118.4" y="113.9">P1.17-RMII_MDIO</text>
<text x="171.7" y="112.6">P1.31</text>
<text x="172.6" y="110.1">P2.0</text>
<text x="214.9" y="110.1">P2.0</text>
<text x="214.9" y="112.6">P1.31</text>
<text x="74.3" y="117.7">ETH_TXP</text>
<text x="118.4" y="119">P0.10</text>
<text x="118.4" y="116.5">P0.11</text>
<text x="163.8" y="117.7">P0.28-I2C_SCL</text>
<text x="171.7" y="115.2">P1.30</text>
<text x="214.9" y="117.7">P0.28-I2C_SCL</text>
<text x="214.9" y="115.2">P1.30</text>
<text x="74" y="125.3">ETH_RXN</text>
<text x="74.1" y="122.8">ETH_RXP</text>
<text x="74.2" y="120.3">ETH_TXN</text>
<text x="118.4" y="124.1">P0.8</text>
<text x="118.4" y="121.5">P0.9</text>
<text x="163.6" y="120.3">P0.27-I2C_SDA</text>
<text x="171.7" y="125.3">P0.25</text>
<text x="171.7" y="122.8">P0.26</text>
<text x="214.9" y="120.3">P0.27-I2C_SDA</text>
<text x="214.9" y="122.8">P0.26</text>
<text x="214.9" y="125.3">P0.25</text>
<text x="77.7" y="129.2">P0.20</text>
<text x="77.7" y="131.7">P0.19</text>
<text x="118.4" y="131.7">P0.5</text>
<text x="118.4" y="129.2">P0.6</text>
<text x="118.4" y="126.6">P0.7</text>
<text x="171.7" y="130.4">P0.23</text>
<text x="171.7" y="127.9">P0.24</text>
<text x="214.9" y="127.9">P0.24</text>
<text x="214.9" y="130.4">P0.23</text>
<text x="118.4" y="136.8">P0.3</text>
<text x="118.4" y="134.2">P0.4</text>
<text x="162.8" y="133">P3.25-RED_LED</text>
<text x="171.7" y="135.5">P0.21</text>
<text x="214.9" y="133">P0.22-RED_LED</text>
<text x="214.9" y="135.5">P0.21</text>
<text x="118.4" y="141.9">P0.1</text>
<text x="118.4" y="139.3">P0.2</text>
<text x="171.7" y="143.1">P0.18</text>
<text x="171.7" y="140.6">P0.19</text>
<text x="171.7" y="138">P0.20</text>
<text x="214.9" y="138">P0.20</text>
<text x="214.9" y="140.6">P0.19</text>
<text x="214.9" y="143.1">P0.18</text>
<text x="118.4" y="149.5">USB-DP</text>
<text x="118.4" y="146.9">P2.9-USB_CONN</text>
<text x="118.4" y="144.4">P0.0</text>
<text x="171.7" y="148.2">P0.16</text>
<text x="171.7" y="145.7">P0.17</text>
<text x="214.9" y="148.2">P0.16</text>
<text x="214.9" y="145.7">P0.17</text>
<text x="118.4" y="152">USB-DM</text>
<text x="171.7" y="150.7">P0.15</text>
<text x="214.9" y="150.7">P0.15</text>
</g>
</svg>
